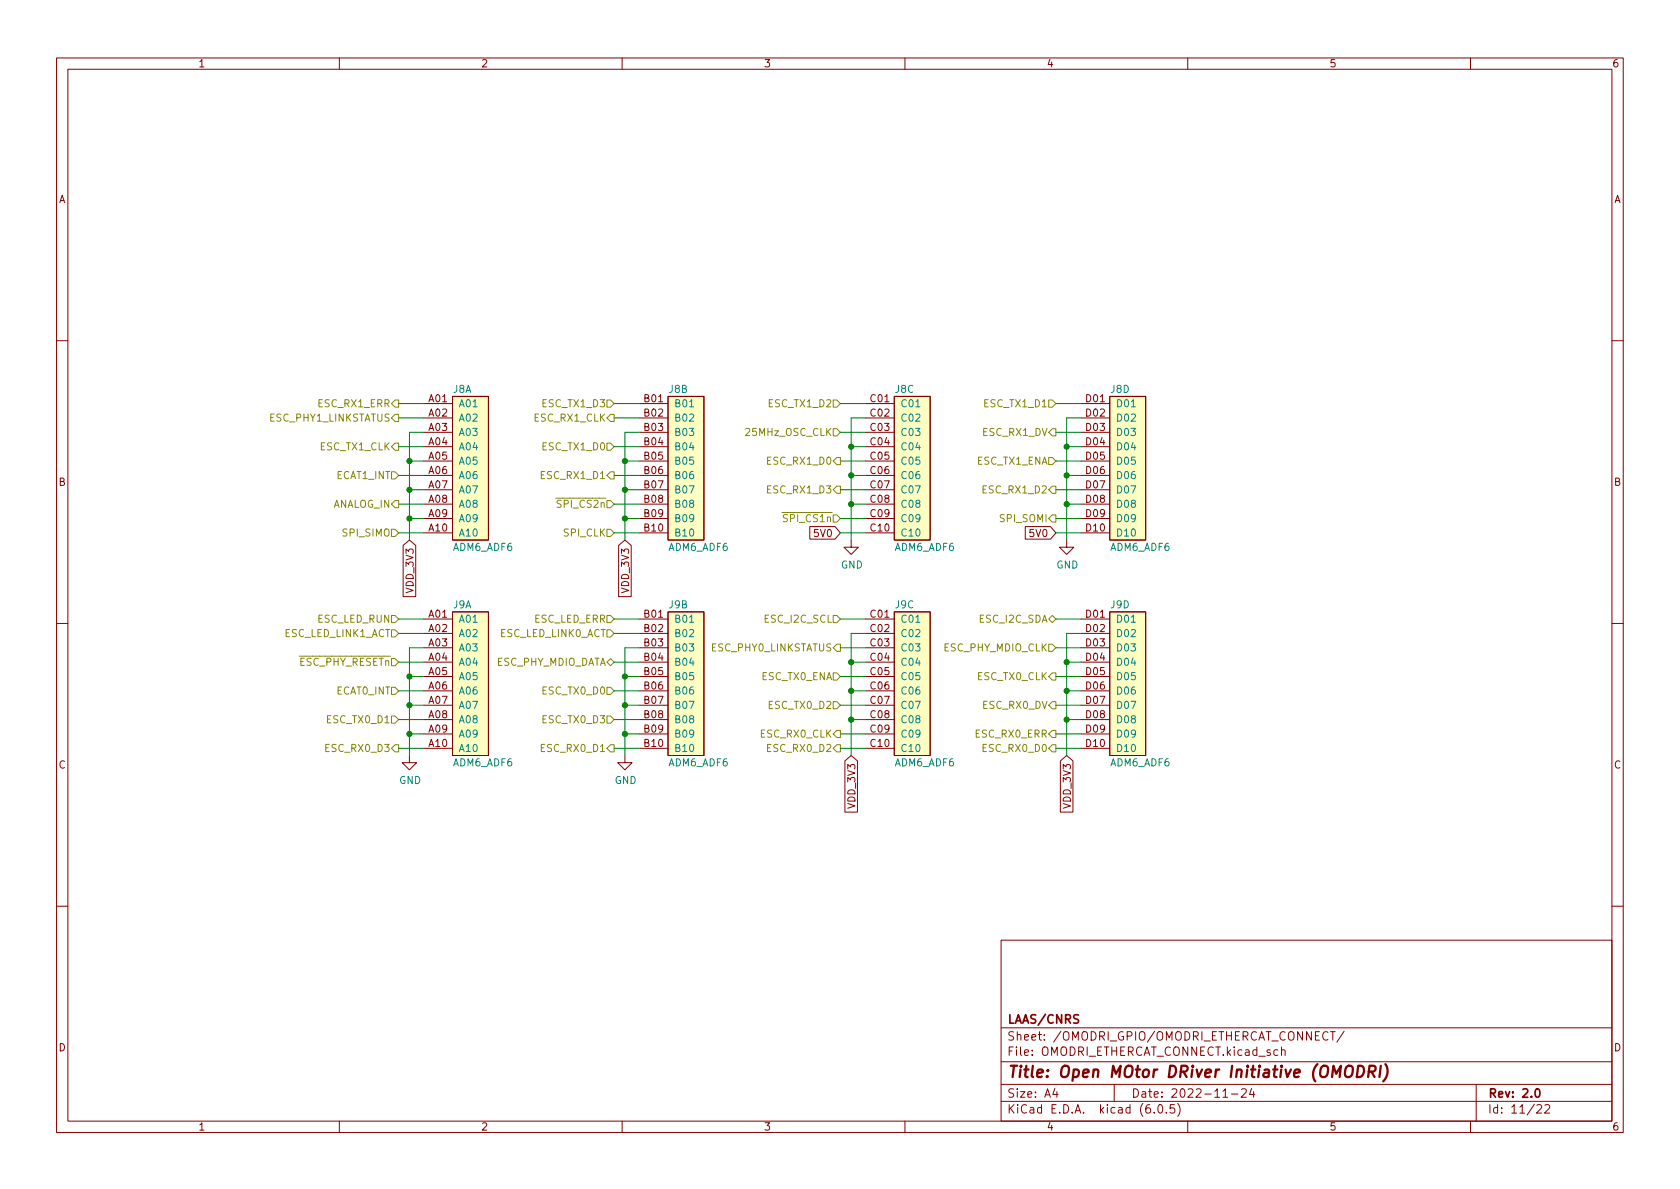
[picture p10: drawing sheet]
<svg xmlns="http://www.w3.org/2000/svg" width="297mm" height="210mm" viewBox="0 0 297 210" stroke-linecap="round" stroke-linejoin="round" font-family="sans-serif">
<g fill="none" stroke="#840000" stroke-width=".18">
<path d="M10 10.2h277v190.1h-277zM12 12.2h273v186.1h-273zM60 10.2v2M110 10.2v2M160 10.2v2M210 10.2v2M260 10.2v2M10 60.2h2M74.9 71.4h5.1M74.9 73.9h5.1M74.9 76.4h5.1M74.9 79h5.1"/>
<path d="M80 70.1h6.4v25.4h-6.4zM113 71.4h5.1M113 73.9h5.1M113 76.4h5.1M113 79h5.1M118.1 70.1h6.4v25.4h-6.4zM153 71.4h5.1M153 73.9h5.1M153 76.4h5.1M153 79h5.1M158.1 70.1h6.4v25.4h-6.4zM191.1 71.4h5.1"/>
<path d="M191.1 73.9h5.1M191.1 76.4h5.1M191.1 79h5.1M196.2 70.1h6.4v25.4h-6.4zM285 60.2h2M71.3 96.5l1.1-1 1.1 1v9h-2.2zM74.9 81.5h5.1M74.9 84.1h5.1M74.9 86.6h5.1M74.9 89.1h5.1M74.9 91.7h5.1M74.9 94.2h5.1"/>
<path d="M109.4 96.5l1.1-1 1.1 1v9h-2.2zM113 81.5h5.1M113 84.1h5.1M113 86.6h5.1M113 89.1h5.1M113 91.7h5.1M113 94.2h5.1M143.2 93.1h4.4l1 1.1-1 1.1h-4.4zM150.5 95.5v1.3h1.3l-1.3 1.2-1.3-1.2h1.3M153 81.5h5.1M153 84.1h5.1M153 86.6h5.1"/>
<path d="M153 89.1h5.1M153 91.7h5.1M153 94.2h5.1M181.3 93.1h4.4l1 1.1-1 1.1h-4.4zM188.6 95.5v1.3h1.3l-1.3 1.2-1.3-1.2h1.3M191.1 81.5h5.1M191.1 84.1h5.1M191.1 86.6h5.1M191.1 89.1h5.1M191.1 91.7h5.1M191.1 94.2h5.1M10 110.2h2"/>
<path d="M74.9 109.5h5.1M74.9 112h5.1M74.9 114.5h5.1M74.9 117.1h5.1M74.9 119.6h5.1M80 108.2h6.4v25.4h-6.4zM113 109.5h5.1M113 112h5.1M113 114.5h5.1M113 117.1h5.1M113 119.6h5.1M118.1 108.2h6.4v25.4h-6.4z"/>
<path d="M153 109.5h5.1M153 112h5.1M153 114.5h5.1M153 117.1h5.1M153 119.6h5.1M158.1 108.2h6.4v25.4h-6.4zM191.1 109.5h5.1M191.1 112h5.1M191.1 114.5h5.1M191.1 117.1h5.1M191.1 119.6h5.1M196.2 108.2h6.4v25.4h-6.4z"/>
<path d="M285 110.2h2M72.4 133.6v1.3h1.3l-1.3 1.2-1.3-1.2h1.3M74.9 122.2h5.1M74.9 124.7h5.1M74.9 127.2h5.1M74.9 129.8h5.1M74.9 132.3h5.1M110.5 133.6v1.3h1.3l-1.3 1.2-1.3-1.2h1.3M113 122.2h5.1M113 124.7h5.1M113 127.2h5.1M113 129.8h5.1"/>
<path d="M113 132.3h5.1M149.4 134.6l1.1-1 1.1 1v9h-2.2zM153 122.2h5.1M153 124.7h5.1M153 127.2h5.1M153 129.8h5.1M153 132.3h5.1M187.5 134.6l1.1-1 1.1 1v9h-2.2zM191.1 122.2h5.1M191.1 124.7h5.1M191.1 127.2h5.1M191.1 129.8h5.1"/>
<path d="M191.1 132.3h5.1M10 160.2h2M177 166.3h108v32h-108zM285 160.2h2M60 198.3v2M110 198.3v2M160 198.3v2M177 194.8h108M177 191.8h108M177 187.8h108M177 181.8h108M186.5 192.5l-.4 1h1"/>
<path d="M186.9 193v1M197 191.8v3M204.1 196.7v.1M204.9 195.4l.2-.1a.81 .81 0 0 1 .6 .7 .81 .81 0 0 1-.3 .8h-.2a.81 .81 0 0 1-.6-.6 .81 .81 0 0 1 .3-.8zM206.2 196.7v.1M207.6 195.3h-.7v.7l.2-.1 .5 .1 .1 .2-.1 .5-.2 .1-.5-.1M208.2 195.1a1.72 1.72 0 0 1 0 2.3M210 198.3v2M216.2 194h.9M217.7 193.5h1.2M219.5 192.7l.6-.2 .2 .2 .1 .3-1 1h1M221.3 192.5l-.4 1h1"/>
<path d="M221.6 193v1M225.9 185.7l-.4-.1-.3 .3v.4l.2 .3h.5M226.6 185.8l.2-.2 .3 .1 .1 .9M226.6 185.1v1.5M234.8 182.6a.6 .6 0 0 0-.8 0 .6 .6 0 0 0-.1 .7 .56 .56 0 0 0 .3 .6 .56 .56 0 0 0 .6-.1M235.2 182.4h.9M235.6 182.4v1.5M237.6 182.4l-1.2 1.9M260 198.3v2M261 191.8v6.5M271.7 195.5l.6-.2 .2 .2 .1 .3-.9 1h.9M273.1 195.5l.6-.2 .2 .2 .1 .3-.9 1h.9"/>
</g>
<path d="M271.6 192.6l.2-.1a.82 .82 0 0 1 .6 .7 .82 .82 0 0 1-.3 .8h-.2a.81 .81 0 0 1-.6-.6 .81 .81 0 0 1 .3-.8z" fill="none" stroke="#840000" stroke-width=".3"/>
<path d="M238 188.7a.69 .69 0 0 1 1.2 0 1.47 1.47 0 0 1-.6 1.8l-.6-.1a1.5 1.5 0 0 1 0-1.7zM240.1 188.5h.5a1.08 1.08 0 0 1 .6 1 1.08 1.08 0 0 1-.8 1h-.5zM242 189.5h.8a.55 .55 0 0 0 .4-.5 .55 .55 0 0 0-.3-.5h-.8l-.2 2M242.5 189.5l.5 1M244.1 188.5l-.2 2M244.9 188.2a2.32 2.32 0 0 1-.3 3" fill="none" stroke="#840000" stroke-width=".4"/>
<g fill="#ffffc2" stroke="#ffffc2" stroke-width=".18">
<path d="M118.1 108.2h6.4v25.4h-6.4z"/>
<path d="M118.1 70.1h6.4v25.4h-6.4z"/>
<path d="M80 108.2h6.4v25.4h-6.4z"/>
<path d="M158.1 70.1h6.4v25.4h-6.4z"/>
<path d="M80 70.1h6.4v25.4h-6.4z"/>
<path d="M196.2 70.1h6.4v25.4h-6.4z"/>
<path d="M196.2 108.2h6.4v25.4h-6.4z"/>
<path d="M158.1 108.2h6.4v25.4h-6.4z"/>
</g>
<path d="M121.9 71.9h.7M161.9 71.9h.8M200 71.9h.8M121.9 110h.7M161.9 110h.8M200 110h.8" fill="none" stroke="#008484" stroke-width=".18"/>
<g fill="none" stroke="#848400" stroke-width=".18">
<path d="M69.8 73.3h.7v1.2h-.7l-.6-.6zM69.8 70.7h.7v1.3h-.7l-.6-.6zM69.8 78.4h.7v1.2h-.7l-.6-.6zM107.3 70.7h.6l.7 .7-.7 .6h-.6zM107.3 78.4h.6l.7 .6-.7 .6h-.6zM107.9 73.3h.7v1.2h-.7l-.6-.6zM147.3 75.8h.7l.6 .6-.6 .7h-.7zM147.3 70.7h.7l.6 .7-.6 .6h-.7zM185.4 70.7h.7l.6 .7-.6 .6h-.7zM186.1 75.8h.6v1.3h-.6l-.7-.7zM69.2 83.4h.6l.7 .7-.7 .6h-.6zM69.2 93.6h.6l.7 .6-.7 .7h-.6z"/>
<path d="M69.8 88.5h.7v1.3h-.7l-.6-.7zM107.3 93.6h.6l.7 .6-.7 .7h-.6zM107.3 88.5h.6l.7 .6-.7 .7h-.6zM107.9 83.4h.7v1.3h-.7l-.6-.6zM147.3 91.1h.7l.6 .6-.6 .6h-.7zM148 80.9h.6v1.3h-.6l-.7-.7zM148 86h.6v1.2h-.6l-.7-.6zM185.4 80.9h.7l.6 .6-.6 .7h-.7zM186.1 91.1h.6v1.2h-.6l-.7-.6zM186.1 86h.6v1.2h-.6l-.7-.6zM69.2 111.4h.6l.7 .6-.7 .6h-.6zM69.2 108.8h.6l.7 .7-.7 .6h-.6z"/>
<path d="M69.2 116.5h.6l.7 .6-.7 .6h-.6zM107.3 108.8h.6l.7 .7-.7 .6h-.6zM107.3 117.1l.6-.6 .7 .6-.7 .6zM107.3 111.4h.6l.7 .6-.7 .6h-.6zM147.3 108.8h.7l.6 .7-.6 .6h-.7zM147.3 119h.7l.6 .6-.6 .7h-.7zM148 113.9h.6v1.3h-.6l-.7-.7zM185.4 109.5l.7-.7 .6 .7-.6 .6zM185.4 113.9h.7l.6 .6-.6 .7h-.7zM186.1 119h.6v1.3h-.6l-.7-.7zM69.2 121.5h.6l.7 .7-.7 .6h-.6zM69.2 126.6h.6l.7 .6-.7 .7h-.6z"/>
<path d="M69.8 131.7h.7v1.3h-.7l-.6-.7zM107.3 126.6h.6l.7 .6-.7 .7h-.6zM107.3 121.5h.6l.7 .7-.7 .6h-.6zM107.9 131.7h.7v1.3h-.7l-.6-.7zM147.3 124.1h.7l.6 .6-.6 .6h-.7zM148 131.7h.6v1.3h-.6l-.7-.7zM148 129.2h.6v1.2h-.6l-.7-.6zM186.1 129.2h.6v1.2h-.6l-.7-.6zM186.1 124.1h.6v1.2h-.6l-.7-.6zM186.1 131.7h.6v1.3h-.6l-.7-.7z"/>
</g>
<g fill="none" stroke="#008400" stroke-width=".18">
<path d="M70.5 79h4.4M70.5 73.9h4.4M70.5 71.4h4.4M74.9 76.4h-2.5v19.1M108.6 79h4.4M108.6 73.9h4.4M108.6 71.4h4.4M113 76.4h-2.5v19.1M148.6 76.4h4.4M148.6 71.4h4.4M150.5 79h2.5M153 73.9h-2.5v21.6"/>
<path d="M186.7 76.4h4.4M186.7 71.4h4.4M188.6 79h2.5M191.1 73.9h-2.5v21.6M70.5 84.1h4.4M70.5 94.2h4.4M70.5 89.1h4.4M72.4 91.7h2.5M72.4 81.5h2.5M72.4 86.6h2.5M108.6 84.1h4.4M108.6 94.2h4.4"/>
<path d="M108.6 89.1h4.4M110.5 91.7h2.5M110.5 81.5h2.5M110.5 86.6h2.5M148.6 91.7h4.4M148.6 81.5h4.4M148.6 94.2h4.4M148.6 86.6h4.4M150.5 84.1h2.5M150.5 89.1h2.5M186.7 91.7h4.4M186.7 81.5h4.4"/>
<path d="M186.7 94.2h4.4M186.7 86.6h4.4M188.6 84.1h2.5M188.6 89.1h2.5M70.5 112h4.4M70.5 109.5h4.4M70.5 117.1h4.4M72.4 119.6h2.5M74.9 114.5h-2.5v19.1M108.6 112h4.4M108.6 109.5h4.4M108.6 117.1h4.4"/>
<path d="M110.5 119.6h2.5M113 114.5h-2.5v19.1M148.6 119.6h4.4M148.6 109.5h4.4M148.6 114.5h4.4M150.5 117.1h2.5M153 112h-2.5v21.6M186.7 119.6h4.4M186.7 109.5h4.4M186.7 114.5h4.4M188.6 117.1h2.5M191.1 112h-2.5v21.6"/>
<path d="M70.5 122.2h4.4M70.5 127.2h4.4M70.5 132.3h4.4M72.4 124.7h2.5M72.4 129.8h2.5M108.6 122.2h4.4M108.6 127.2h4.4M108.6 132.3h4.4M110.5 124.7h2.5M110.5 129.8h2.5M148.6 124.7h4.4M148.6 132.3h4.4"/>
<path d="M148.6 129.8h4.4M150.5 122.2h2.5M150.5 127.2h2.5M186.7 124.7h4.4M186.7 132.3h4.4M186.7 129.8h4.4M188.6 122.2h2.5M188.6 127.2h2.5"/>
</g>
<g fill="#008400" stroke="#008400" stroke-width=".18">
<circle cx="110.5" cy="119.6" r=".46"/>
<circle cx="110.5" cy="124.7" r=".46"/>
<circle cx="110.5" cy="91.7" r=".46"/>
<circle cx="150.5" cy="79" r=".46"/>
<circle cx="110.5" cy="86.6" r=".46"/>
<circle cx="188.6" cy="84.1" r=".46"/>
<circle cx="188.6" cy="89.1" r=".46"/>
<circle cx="150.5" cy="84.1" r=".46"/>
<circle cx="150.5" cy="89.1" r=".46"/>
<circle cx="188.6" cy="79" r=".46"/>
<circle cx="72.4" cy="91.7" r=".46"/>
<circle cx="72.4" cy="86.6" r=".46"/>
<circle cx="72.4" cy="81.5" r=".46"/>
<circle cx="110.5" cy="81.5" r=".46"/>
<circle cx="150.5" cy="127.2" r=".46"/>
<circle cx="150.5" cy="122.2" r=".46"/>
<circle cx="188.6" cy="127.2" r=".46"/>
<circle cx="188.6" cy="122.2" r=".46"/>
<circle cx="188.6" cy="117.1" r=".46"/>
<circle cx="150.5" cy="117.1" r=".46"/>
<circle cx="72.4" cy="129.8" r=".46"/>
<circle cx="110.5" cy="129.8" r=".46"/>
<circle cx="72.4" cy="119.6" r=".46"/>
<circle cx="72.4" cy="124.7" r=".46"/>
</g>
<text font-size="2.8" fill="#840000" x="178" y="190.6">Title: Open MOtor DRiver Initiative (OMODRI)</text>
<g font-size="2.1" fill="#840000">
<text x="178" y="184">Sheet: /OMODRI_GPIO/OMODRI_ETHERCAT_CONNECT/</text>
<text x="178" y="181">LAAS/CNRS</text>
<text x="178" y="186.7">File: OMODRI_ETHERCAT_CONNECT.kicad_sch</text>
<text x="178" y="196.9">KiCad E.D.A. kicad (6.0.5)</text>
<text x="178" y="194.1">Size: A4</text>
<text x="200" y="194.1">Date: 2022-11-24</text>
<text x="263" y="194.1">Rev: 2.0</text>
<text x="263" y="196.9">Id: 11/22</text>
</g>
<g font-size="1.8" fill="#840000">
<text x="35" y="11.9">1</text>
<text x="85" y="11.9">2</text>
<text x="135" y="11.9">3</text>
<text x="185" y="11.9">4</text>
<text x="235" y="11.9">5</text>
<text x="285" y="11.9">6</text>
<text x="10.3" y="35.9">A</text>
<text x="285.3" y="35.9">A</text>
<text x="75.8" y="71.1">A01</text>
<text x="113.9" y="71.1">B01</text>
<text x="154" y="71.1">C01</text>
<text x="192.1" y="71.1">D01</text>
<text x="75.8" y="73.7">A02</text>
<text x="75.8" y="76.2">A03</text>
<text x="113.9" y="73.7">B02</text>
<text x="113.9" y="76.2">B03</text>
<text x="154" y="73.7">C02</text>
<text x="154" y="76.2">C03</text>
<text x="192.1" y="73.7">D02</text>
<text x="192.1" y="76.2">D03</text>
<text x="75.8" y="78.7">A04</text>
<text x="75.8" y="81.3">A05</text>
<text x="75.8" y="83.8">A06</text>
<text x="113.9" y="78.7">B04</text>
<text x="113.9" y="81.3">B05</text>
<text x="113.9" y="83.8">B06</text>
<text x="154" y="78.7">C04</text>
<text x="154" y="81.3">C05</text>
<text x="154" y="83.8">C06</text>
<text x="192.1" y="78.7">D04</text>
<text x="192.1" y="81.3">D05</text>
<text x="192.1" y="83.8">D06</text>
<text x="10.3" y="85.9">B</text>
<text x="75.8" y="86.4">A07</text>
<text x="75.8" y="88.9">A08</text>
<text x="113.9" y="86.4">B07</text>
<text x="113.9" y="88.9">B08</text>
<text x="154" y="86.4">C07</text>
<text x="154" y="88.9">C08</text>
<text x="192.1" y="86.4">D07</text>
<text x="192.1" y="88.9">D08</text>
<text x="285.3" y="85.9">B</text>
<text x="75.8" y="91.4">A09</text>
<text x="75.8" y="94">A10</text>
<text x="113.9" y="91.4">B09</text>
<text x="113.9" y="94">B10</text>
<text x="144.2" y="95">5V0</text>
<text x="154" y="91.4">C09</text>
<text x="154" y="94">C10</text>
<text x="182.3" y="95">5V0</text>
<text x="192.1" y="91.4">D09</text>
<text x="192.1" y="94">D10</text>
<text x="73.1" y="104.6" transform="rotate(-90 73.1 104.6)">VDD_3V3</text>
<text x="111.2" y="104.6" transform="rotate(-90 111.2 104.6)">VDD_3V3</text>
<text x="75.8" y="109.2">A01</text>
<text x="75.8" y="111.8">A02</text>
<text x="113.9" y="109.2">B01</text>
<text x="113.9" y="111.8">B02</text>
<text x="154" y="109.2">C01</text>
<text x="154" y="111.8">C02</text>
<text x="192.1" y="109.2">D01</text>
<text x="192.1" y="111.8">D02</text>
<text x="75.8" y="114.3">A03</text>
<text x="75.8" y="116.8">A04</text>
<text x="75.8" y="119.4">A05</text>
<text x="113.9" y="114.3">B03</text>
<text x="113.9" y="116.8">B04</text>
<text x="113.9" y="119.4">B05</text>
<text x="154" y="114.3">C03</text>
<text x="154" y="116.8">C04</text>
<text x="154" y="119.4">C05</text>
<text x="192.1" y="114.3">D03</text>
<text x="192.1" y="116.8">D04</text>
<text x="192.1" y="119.4">D05</text>
<text x="75.8" y="121.9">A06</text>
<text x="75.8" y="124.5">A07</text>
<text x="113.9" y="121.9">B06</text>
<text x="113.9" y="124.5">B07</text>
<text x="154" y="121.9">C06</text>
<text x="154" y="124.5">C07</text>
<text x="192.1" y="121.9">D06</text>
<text x="192.1" y="124.5">D07</text>
<text x="75.8" y="127">A08</text>
<text x="75.8" y="129.5">A09</text>
<text x="113.9" y="127">B08</text>
<text x="113.9" y="129.5">B09</text>
<text x="154" y="127">C08</text>
<text x="154" y="129.5">C09</text>
<text x="192.1" y="127">D08</text>
<text x="192.1" y="129.5">D09</text>
<text x="10.3" y="135.9">C</text>
<text x="75.8" y="132.1">A10</text>
<text x="113.9" y="132.1">B10</text>
<text x="154" y="132.1">C10</text>
<text x="192.1" y="132.1">D10</text>
<text x="285.3" y="135.9">C</text>
<text x="151.2" y="142.7" transform="rotate(-90 151.2 142.7)">VDD_3V3</text>
<text x="189.3" y="142.7" transform="rotate(-90 189.3 142.7)">VDD_3V3</text>
<text x="10.3" y="185.9">D</text>
<text x="285.3" y="185.9">D</text>
<text x="35" y="199.9">1</text>
<text x="85" y="199.9">2</text>
<text x="135" y="199.9">3</text>
<text x="185" y="199.9">4</text>
<text x="235" y="199.9">5</text>
<text x="285" y="199.9">6</text>
</g>
<g font-size="1.8" fill="#008484">
<text x="80.1" y="69.5">J8A</text>
<text x="118.3" y="69.5">J8B</text>
<text x="158.3" y="69.5">J8C</text>
<text x="196.4" y="69.5">J8D</text>
<text x="81" y="72">A01</text>
<text x="81" y="74.5">A02</text>
<text x="81" y="77.1">A03</text>
<text x="119.1" y="72">B01</text>
<text x="119.1" y="74.5">B02</text>
<text x="119.1" y="77.1">B03</text>
<text x="159.1" y="72">C01</text>
<text x="159.1" y="74.5">C02</text>
<text x="159.1" y="77.1">C03</text>
<text x="197.2" y="72">D01</text>
<text x="197.2" y="74.5">D02</text>
<text x="197.2" y="77.1">D03</text>
<text x="81" y="79.6">A04</text>
<text x="81" y="82.2">A05</text>
<text x="119.1" y="79.6">B04</text>
<text x="119.1" y="82.2">B05</text>
<text x="159.1" y="79.6">C04</text>
<text x="159.1" y="82.2">C05</text>
<text x="197.2" y="79.6">D04</text>
<text x="197.2" y="82.2">D05</text>
<text x="81" y="84.7">A06</text>
<text x="81" y="87.2">A07</text>
<text x="81" y="89.8">A08</text>
<text x="119.1" y="84.7">B06</text>
<text x="119.1" y="87.2">B07</text>
<text x="119.1" y="89.8">B08</text>
<text x="159.1" y="84.7">C06</text>
<text x="159.1" y="87.2">C07</text>
<text x="159.1" y="89.8">C08</text>
<text x="197.2" y="84.7">D06</text>
<text x="197.2" y="87.2">D07</text>
<text x="197.2" y="89.8">D08</text>
<text x="81" y="92.3">A09</text>
<text x="81" y="94.9">A10</text>
<text x="119.1" y="92.3">B09</text>
<text x="119.1" y="94.9">B10</text>
<text x="159.1" y="92.3">C09</text>
<text x="159.1" y="94.9">C10</text>
<text x="197.2" y="92.3">D09</text>
<text x="197.2" y="94.9">D10</text>
<text x="80.1" y="97.4">ADM6_ADF6</text>
<text x="118.2" y="97.4">ADM6_ADF6</text>
<text x="148.7" y="100.5">GND</text>
<text x="158.2" y="97.4">ADM6_ADF6</text>
<text x="186.8" y="100.5">GND</text>
<text x="196.3" y="97.4">ADM6_ADF6</text>
<text x="80.1" y="107.6">J9A</text>
<text x="118.3" y="107.6">J9B</text>
<text x="158.3" y="107.6">J9C</text>
<text x="196.4" y="107.6">J9D</text>
<text x="81" y="110.1">A01</text>
<text x="81" y="112.6">A02</text>
<text x="119.1" y="110.1">B01</text>
<text x="119.1" y="112.6">B02</text>
<text x="159.1" y="110.1">C01</text>
<text x="159.1" y="112.6">C02</text>
<text x="197.2" y="110.1">D01</text>
<text x="197.2" y="112.6">D02</text>
<text x="81" y="115.2">A03</text>
<text x="81" y="117.7">A04</text>
<text x="119.1" y="115.2">B03</text>
<text x="119.1" y="117.7">B04</text>
<text x="159.1" y="115.2">C03</text>
<text x="159.1" y="117.7">C04</text>
<text x="197.2" y="115.2">D03</text>
<text x="197.2" y="117.7">D04</text>
<text x="81" y="120.3">A05</text>
<text x="81" y="122.8">A06</text>
<text x="81" y="125.3">A07</text>
<text x="119.1" y="120.3">B05</text>
<text x="119.1" y="122.8">B06</text>
<text x="119.1" y="125.3">B07</text>
<text x="159.1" y="120.3">C05</text>
<text x="159.1" y="122.8">C06</text>
<text x="159.1" y="125.3">C07</text>
<text x="197.2" y="120.3">D05</text>
<text x="197.2" y="122.8">D06</text>
<text x="197.2" y="125.3">D07</text>
<text x="81" y="127.9">A08</text>
<text x="81" y="130.4">A09</text>
<text x="119.1" y="127.9">B08</text>
<text x="119.1" y="130.4">B09</text>
<text x="159.1" y="127.9">C08</text>
<text x="159.1" y="130.4">C09</text>
<text x="197.2" y="127.9">D08</text>
<text x="197.2" y="130.4">D09</text>
<text x="80.1" y="135.5">ADM6_ADF6</text>
<text x="81" y="133">A10</text>
<text x="118.2" y="135.5">ADM6_ADF6</text>
<text x="119.1" y="133">B10</text>
<text x="158.2" y="135.5">ADM6_ADF6</text>
<text x="159.1" y="133">C10</text>
<text x="196.3" y="135.5">ADM6_ADF6</text>
<text x="197.2" y="133">D10</text>
<text x="70.6" y="138.6">GND</text>
<text x="108.7" y="138.6">GND</text>
</g>
<g font-size="1.8" fill="#848400">
<text x="47.7" y="74.5">ESC_PHY1_LINKSTATUS</text>
<text x="56.3" y="72">ESC_RX1_ERR</text>
<text x="94.5" y="74.5">ESC_RX1_CLK</text>
<text x="96.1" y="72">ESC_TX1_D3</text>
<text x="132.2" y="77.1">25MHz_OSC_CLK</text>
<text x="136.1" y="72">ESC_TX1_D2</text>
<text x="173.8" y="77.1">ESC_RX1_DV</text>
<text x="174.2" y="72">ESC_TX1_D1</text>
<text x="56.6" y="79.6">ESC_TX1_CLK</text>
<text x="96.1" y="79.6">ESC_TX1_D0</text>
<text x="135.9" y="82.2">ESC_RX1_D0</text>
<text x="172.7" y="82.2">ESC_TX1_ENA</text>
<text x="58.7" y="89.8">ANALOG_IN</text>
<text x="59.5" y="84.7">ECAT1_INT</text>
<text x="95.9" y="84.7">ESC_RX1_D1</text>
<text x="97.5" y="89.8">~{SPI_CS2n}</text>
<text x="135.9" y="87.2">ESC_RX1_D3</text>
<text x="174" y="87.2">ESC_RX1_D2</text>
<text x="60.8" y="94.9">SPI_SIMO</text>
<text x="99.7" y="94.9">SPI_CLK</text>
<text x="137.5" y="92.3">~{SPI_CS1n}</text>
<text x="177" y="92.3">SPI_SOMI</text>
<text x="50.2" y="112.6">ESC_LED_LINK1_ACT</text>
<text x="56.1" y="110.1">ESC_LED_RUN</text>
<text x="88.3" y="112.6">ESC_LED_LINK0_ACT</text>
<text x="94.3" y="110.1">ESC_LED_ERR</text>
<text x="135.3" y="110.1">ESC_I2C_SCL</text>
<text x="173.2" y="110.1">ESC_I2C_SDA</text>
<text x="51.5" y="117.7">~{ESC_PHY_RESETn}</text>
<text x="87.5" y="117.7">ESC_PHY_MDIO_DATA</text>
<text x="125.8" y="115.2">ESC_PHY0_LINKSTATUS</text>
<text x="166.8" y="115.2">ESC_PHY_MDIO_CLK</text>
<text x="59.5" y="122.8">ECAT0_INT</text>
<text x="96.1" y="122.8">ESC_TX0_D0</text>
<text x="134.6" y="120.3">ESC_TX0_ENA</text>
<text x="136.1" y="125.3">ESC_TX0_D2</text>
<text x="172.8" y="120.3">ESC_TX0_CLK</text>
<text x="173.8" y="125.3">ESC_RX0_DV</text>
<text x="58" y="127.9">ESC_TX0_D1</text>
<text x="96.1" y="127.9">ESC_TX0_D3</text>
<text x="134.5" y="130.4">ESC_RX0_CLK</text>
<text x="172.5" y="130.4">ESC_RX0_ERR</text>
<text x="57.8" y="133">ESC_RX0_D3</text>
<text x="95.9" y="133">ESC_RX0_D1</text>
<text x="135.9" y="133">ESC_RX0_D2</text>
<text x="174" y="133">ESC_RX0_D0</text>
</g>
</svg>
